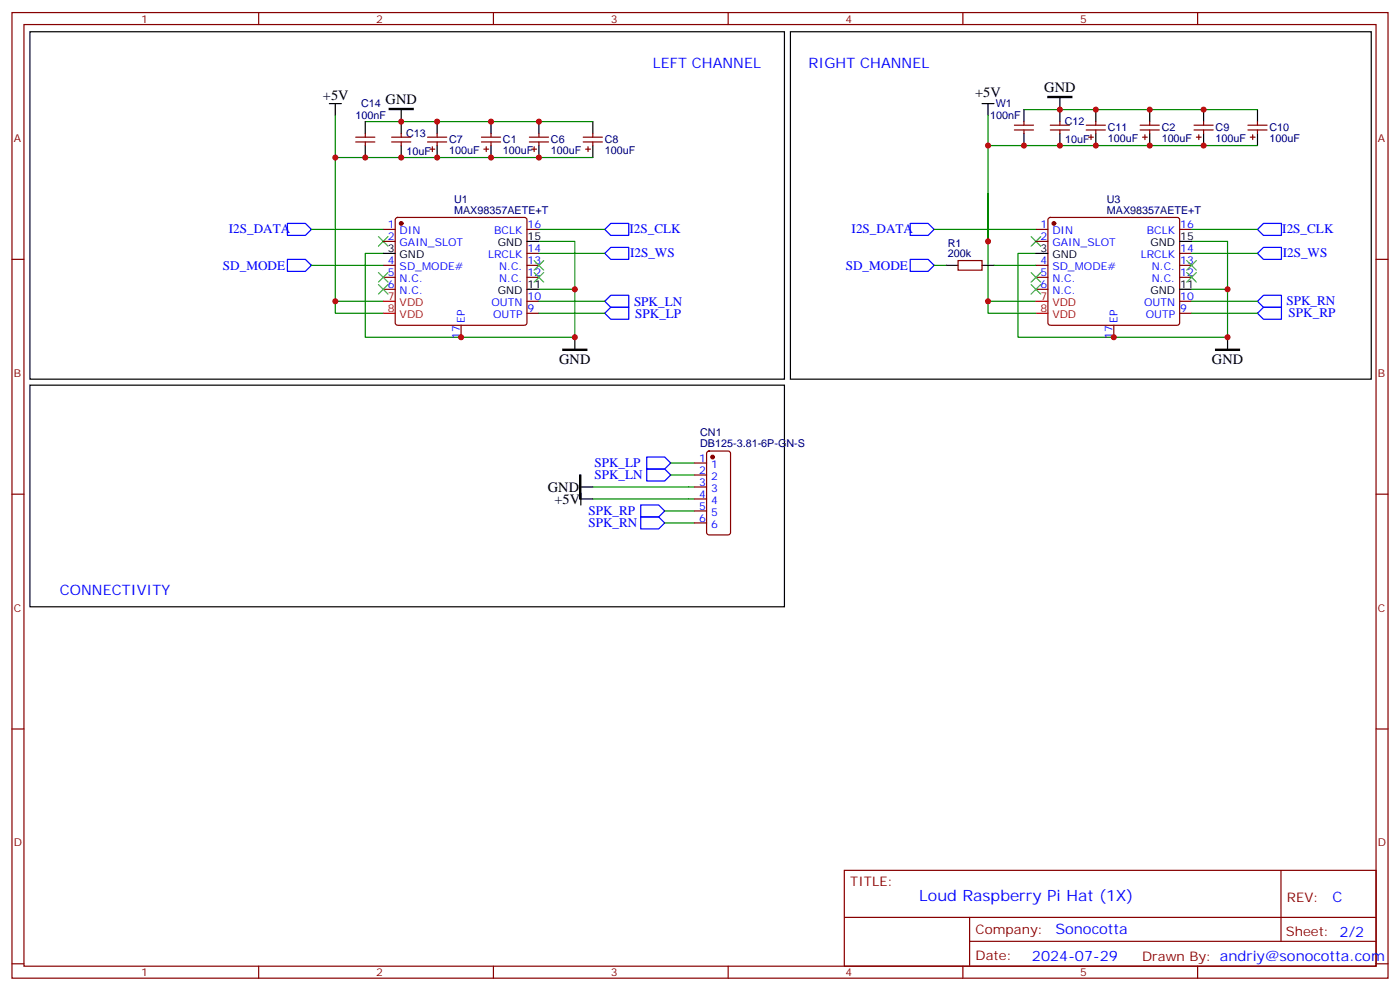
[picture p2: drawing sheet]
<svg xmlns="http://www.w3.org/2000/svg" width="412mm" height="292mm" viewBox="0 0 412 292" stroke-linecap="round" stroke-linejoin="round" font-family="sans-serif">
<g fill="none" stroke="#870000" stroke-width=".35">
<path d="M3.5 3.7h405.4v284.3h-405.4zM7.1 7.2h398.2v277.3h-398.2zM76.2 3.7v3.5M145.3 3.7v3.5M214.5 3.7v3.5M283.6 3.7v3.5M352.8 3.7v3.5M107.6 39.3v1.1M118.2 39.3v1.1M128.8 39.3v1.1M144.6 39.3v1.1M158.7 39.3v1.1"/>
<path d="M174.6 39.3v1.1M298.8 38.3h5.6M298.8 36.9h5.6M301.6 35.8v1.1M301.6 38.3v1M309.4 38.3h5.6M309.4 36.9h5.6M312.2 35.8v1.1M312.2 38.3v1M320 38.3h5.6M320 36.9h5.6M321.4 39.7v1.4"/>
<path d="M322.8 35.8v1.1M322.8 38.3v1M335.8 38.3h5.7M335.8 36.9h5.7M337.3 39.7v1.4M338.7 35.8v1.1M338.7 38.3v1M351.7 38.3h5.7M351.7 36.9h5.7M353.1 39.7v1.4M354.5 35.8v1.1M354.5 38.3v1"/>
<path d="M367.6 38.3h5.6M367.6 36.9h5.6M369 39.7v1.4M370.4 35.8v1.1M370.4 38.3v1M104.8 40.4h5.6M104.8 41.8h5.6M107.6 41.8v1.1M115.4 40.4h5.6M115.4 41.8h5.6M118.2 41.8v1.1M125.9 40.4h5.7"/>
<path d="M125.9 41.8h5.7M126.6 43.9h1.5M127.4 43.2v1.4M128.8 41.8v1.1M141.8 40.4h5.7M141.8 41.8h5.7M142.5 43.9h1.4M143.2 43.2v1.4M144.6 41.8v1.1M155.9 40.4h5.7M155.9 41.8h5.7M156.6 43.9h1.4"/>
<path d="M157.3 43.2v1.4M158.7 41.8v1.1M171.8 40.4h5.6M171.8 41.8h5.6M172.5 43.9h1.4M173.2 43.2v1.4M174.6 41.8v1.1M320.7 40.4h1.4M336.5 40.4h1.5M352.4 40.4h1.4M368.3 40.4h1.4M3.5 76.4h3.6"/>
<path d="M112.9 67.6h3.5M112.9 71.1h3.5M112.9 78.1h3.5M116.7 64.2l.4-.2h37.4l.5 .2 .2 .5v30.4l-.2 .5-.5 .2h-37.4l-.5-.3-.2-.4v-30.4zM155.2 67.6h3.5M155.2 78.1h3.5M155.2 74.6h3.5M282.2 76.7h7.1v2.9h-7.1zM305.2 67.6h3.5M305.2 71.1h3.5M305.2 78.1h3.5M308.9 64.2l.5-.2h37.4l.5 .2 .2 .5v30.4l-.2 .5-.5 .2h-37.4l-.5-.3-.2-.4v-30.4z"/>
<path d="M347.5 67.6h3.5M347.5 78.1h3.5M347.5 74.6h3.5M405.3 76.4h3.6M112.9 81.7h3.5M112.9 85.2h3.5M135.8 95.8v3.5M155.2 81.7h3.5M155.2 92.3h3.5M155.2 88.7h3.5M305.2 81.7h3.5M305.2 85.2h3.5"/>
<path d="M328.1 95.8v3.5M347.5 81.7h3.5M347.5 92.3h3.5M347.5 88.7h3.5M204.6 136.3h3.5M204.6 139.9h3.5M208.4 133l.4-.2h5.7l.6 .5 .1 23.5-.5 .7h-5.9l-.6-.4-.1-23.6zM3.5 145.5h3.6M204.6 143.4h3.5M204.6 146.9h3.5M204.6 150.5h3.5M204.6 154h3.5"/>
<path d="M405.3 145.5h3.6M3.5 214.7h3.6M405.3 214.7h3.6M248.7 256.3h156.6v28.2h-156.6zM377.3 256.3v20.9M248.7 270.1h156.5M285.6 277.2h119.6M285.6 270.1v14.2M3.5 283.8h3.6M76.2 284.5v3.5M145.3 284.5v3.5M214.5 284.5v3.5"/>
<path d="M283.6 284.5v3.5M352.8 284.5v3.5M405.3 283.8h3.6"/>
</g>
<g fill="none" stroke="#000" stroke-width=".35">
<path d="M8.8 9.3h222.3v102.4h-222.3zM232.8 9.3h171.1v102.4h-171.1zM97 30.5h3.5M98.8 30.5v3.5M107.6 35.8v3.5M118.2 32.3v7M128.8 35.8v3.5M144.6 35.8v3.5M158.7 35.8v3.5M174.6 35.8v3.5M289.3 30.5h3.5M291 30.5v3.5"/>
<path d="M301.6 32.3v3.5M301.6 39.3v3.6M312.2 28.8v7M312.2 39.3v3.6M322.8 32.3v3.5M322.8 39.3v3.6M338.7 32.3v3.5M338.7 39.3v3.6M354.5 32.3v3.5M354.5 39.3v3.6M370.4 32.3v3.5M370.4 39.3v3.6"/>
<path d="M107.6 42.9v3.5M118.2 42.9v3.5M128.8 42.9v3.5M144.6 42.9v3.5M158.7 42.9v3.5M174.6 42.9v3.5M112.9 74.6h3.5M155.2 71.1h3.5M278.7 78.1h3.5M289.3 78.1h3.5M305.2 74.6h3.5M347.5 71.1h3.5"/>
<path d="M155.2 85.2h3.5M169.3 99.3v3.5M347.5 85.2h3.5M361.6 99.3v3.5M8.8 113.4h222.3v65.3h-222.3zM171.1 143.4h3.5M171.1 146.9h3.5M171.1 145.2v3.5"/>
</g>
<g fill="none" stroke="#008700" stroke-width=".35">
<path d="M98.8 34v54.7h14.1M107.6 35.8h67M291 34v8.9h79.4M301.6 32.3h68.8M98.8 46.4h75.8M291 42.9v28.2v-14.1M91.7 67.6h21.2M91.7 78.1h21.2M158.7 71.1h10.6v28.2h-61.7v-24.7h5.3M158.7 74.6h19.5M158.7 67.6h19.5M275.2 67.6h30"/>
<path d="M275.2 78.1h3.5M291 71.1v21.2h14.2M292.8 78.1h12.4M351 71.1h10.6v28.2h-61.7v-24.7h5.3M351 74.6h19.4M351 67.6h19.4M98.8 88.7v3.6h14.1M158.7 85.2h10.6M158.7 92.3h19.5M158.7 88.7h19.5M291 88.7h14.2M351 85.2h10.6"/>
<path d="M351 92.3h19.4M351 88.7h19.4M197.6 136.3h7M197.6 139.9h7M174.6 143.4h30M174.6 146.9h30M195.8 150.5h8.8M195.8 154h8.8"/>
</g>
<path d="M114.7 31.9h7v.4h-7zM308.7 28.4h7v.4h-7zM165.8 102.8h7.1v.4h-7.1zM358.1 102.8h7v.4h-7zM170.7 139.9h.4v7h-.4z" fill="#000" stroke="#000" stroke-width=".35"/>
<g fill="none" stroke="#00f" stroke-width=".35">
<path d="M84.7 76.4h5.3l1.7 1.7-1.7 1.8h-5.3zM84.7 65.8h5.3l1.7 1.8-1.7 1.7h-5.3zM179.9 72.8h5.3v3.6h-5.3l-1.7-1.8zM179.9 65.8h5.3v3.5h-5.3l-1.7-1.7zM268.1 65.8h5.3l1.8 1.8-1.8 1.7h-5.3zM268.1 76.4h5.3l1.8 1.7-1.8 1.8h-5.3zM370.4 74.6l1.8-1.8h5.3v3.6h-5.3zM372.2 65.8h5.3v3.5h-5.3l-1.8-1.7zM179.9 87h5.3v3.5h-5.3l-1.7-1.8zM179.9 90.5h5.3v3.5h-5.3l-1.7-1.7zM370.4 88.7l1.8-1.7h5.3v3.5h-5.3zM372.2 90.5h5.3v3.5h-5.3l-1.8-1.7z"/>
<path d="M190.5 134.6h5.3l1.8 1.7-1.8 1.8h-5.3zM190.5 138.1h5.3l1.8 1.8-1.8 1.7h-5.3zM188.7 148.7h5.3l1.8 1.8-1.8 1.7h-5.3zM188.7 152.2h5.3l1.8 1.8-1.8 1.8h-5.3z"/>
</g>
<g fill="none" stroke="#3c3" stroke-width=".35">
<path d="M111.5 69.7l2.8 2.8M114.3 69.7l-2.8 2.8M157.3 76.7l2.9 2.9M160.2 76.7l-2.9 2.9M303.7 69.7l2.9 2.8M306.6 69.7l-2.9 2.8M349.6 76.7l2.8 2.9M352.4 76.7l-2.8 2.9M111.5 80.3l2.8 2.8M111.5 83.8l2.8 2.8M114.3 80.3l-2.8 2.8M114.3 83.8l-2.8 2.8"/>
<path d="M157.3 80.3l2.9 2.8M160.2 80.3l-2.9 2.8M303.7 80.3l2.9 2.8M303.7 83.8l2.9 2.8M306.6 80.3l-2.9 2.8M306.6 83.8l-2.9 2.8M349.6 80.3l2.8 2.8M352.4 80.3l-2.8 2.8"/>
</g>
<g fill="#870000" stroke="#870000" stroke-width=".35">
<circle cx="118.2" cy="65.8" r=".53"/>
<circle cx="310.4" cy="65.8" r=".53"/>
<circle cx="209.9" cy="134.6" r=".53"/>
</g>
<path d="M112.9 88.7h3.5M112.9 92.3h3.5M305.2 88.7h3.5M305.2 92.3h3.5" fill="none" stroke="#f00" stroke-width=".35"/>
<g fill="#c00">
<circle cx="354.5" cy="42.9" r=".88"/>
<circle cx="338.7" cy="42.9" r=".88"/>
<circle cx="354.5" cy="32.3" r=".88"/>
<circle cx="338.7" cy="32.3" r=".88"/>
<circle cx="158.8" cy="46.4" r=".88"/>
<circle cx="144.6" cy="46.4" r=".88"/>
<circle cx="158.8" cy="35.8" r=".88"/>
<circle cx="144.6" cy="35.8" r=".88"/>
<circle cx="128.8" cy="46.4" r=".88"/>
<circle cx="128.8" cy="35.8" r=".88"/>
<circle cx="322.8" cy="42.9" r=".88"/>
<circle cx="322.8" cy="32.3" r=".88"/>
<circle cx="118.2" cy="46.4" r=".88"/>
<circle cx="118.2" cy="35.8" r=".88"/>
<circle cx="312.2" cy="42.9" r=".88"/>
<circle cx="107.6" cy="46.4" r=".88"/>
<circle cx="312.2" cy="32.3" r=".88"/>
<circle cx="301.6" cy="42.9" r=".88"/>
<circle cx="98.8" cy="46.4" r=".88"/>
<circle cx="169.3" cy="85.2" r=".88"/>
<circle cx="98.8" cy="88.7" r=".88"/>
<circle cx="135.8" cy="99.3" r=".88"/>
<circle cx="169.3" cy="99.3" r=".88"/>
<circle cx="291" cy="88.7" r=".88"/>
<circle cx="291" cy="71.1" r=".88"/>
<circle cx="361.6" cy="85.2" r=".88"/>
<circle cx="328.1" cy="99.3" r=".88"/>
<circle cx="361.6" cy="99.3" r=".88"/>
<circle cx="291" cy="42.9" r=".88"/>
</g>
<text font-size="4.6" fill="#00f" x="270.8" y="265.3">Loud Raspberry Pi Hat (1X)</text>
<g font-size="4.2" fill="#00f">
<text x="192.3" y="19.9">LEFT CHANNEL</text>
<text x="238.1" y="19.9">RIGHT CHANNEL</text>
<text x="17.6" y="175.2">CONNECTIVITY</text>
<text x="392.5" y="265.6">C</text>
<text x="310.9" y="275.1">Sonocotta</text>
<text x="304" y="282.9">2024-07-29</text>
</g>
<g font-size="4.2">
<text x="95.1" y="29.4">+5V</text>
<text x="287.3" y="28.4">+5V</text>
<text x="307.6" y="27.2">GND</text>
<text x="113.6" y="30.7">GND</text>
<text x="164.7" y="107.2">GND</text>
<text x="357" y="107.2">GND</text>
<text x="161.4" y="144.8">GND</text>
<text x="163.3" y="148.4">+5V</text>
</g>
<g font-size="3.9" fill="#00f">
<text x="67.4" y="68.7">I2S_DATA</text>
<text x="185.5" y="68.7">I2S_CLK</text>
<text x="250.9" y="68.7">I2S_DATA</text>
<text x="377.7" y="68.7">I2S_CLK</text>
<text x="185.6" y="75.8">I2S_WS</text>
<text x="377.9" y="75.8">I2S_WS</text>
<text x="65.7" y="79.4">SD_MODE</text>
<text x="249.1" y="79.4">SD_MODE</text>
<text x="378.9" y="89.9">SPK_RN</text>
<text x="186.8" y="90">SPK_LN</text>
<text x="187.1" y="93.5">SPK_LP</text>
<text x="379.6" y="93.4">SPK_RP</text>
<text x="175.1" y="137.6">SPK_LP</text>
<text x="175.1" y="141.1">SPK_LN</text>
<text x="173.3" y="151.7">SPK_RP</text>
<text x="173.3" y="155.3">SPK_RN</text>
</g>
<g font-size="3.9" fill="#800">
<text x="250.5" y="260.9">TITLE:</text>
<text x="379.1" y="265.6">REV:</text>
<text x="287.4" y="275.1">Company:</text>
<text x="378.7" y="275.7">Sheet: 2/2</text>
<text x="287.4" y="282.8">Date:</text>
<text x="336.4" y="282.8">Drawn By: andriy@sonocotta.com</text>
</g>
<g font-size="3.2" fill="#800">
<text x="41.6" y="6.7">1</text>
<text x="110.8" y="6.7">2</text>
<text x="179.9" y="6.7">3</text>
<text x="249.1" y="6.7">4</text>
<text x="318.2" y="6.7">5</text>
<text x="4.1" y="41.8">A</text>
<text x="405.9" y="41.8">A</text>
<text x="4.1" y="110.9">B</text>
<text x="405.9" y="110.9">B</text>
<text x="4.1" y="180.1">C</text>
<text x="405.9" y="180.1">C</text>
<text x="4.1" y="249.2">D</text>
<text x="405.9" y="249.2">D</text>
<text x="41.6" y="287.5">1</text>
<text x="110.8" y="287.5">2</text>
<text x="179.9" y="287.5">3</text>
<text x="249.1" y="287.5">4</text>
<text x="318.2" y="287.5">5</text>
</g>
<g font-size="3.2" fill="#000080">
<text x="104.7" y="35.2">100nF</text>
<text x="106.3" y="31.7">C14</text>
<text x="291.7" y="35.2">100nF</text>
<text x="293.3" y="31.6">W1</text>
<text x="119.6" y="40.5">C13</text>
<text x="313.6" y="37">C12</text>
<text x="326.3" y="41.9">100uF</text>
<text x="326.3" y="38.7">C11</text>
<text x="342.2" y="41.9">100uF</text>
<text x="342.2" y="38.7">C2</text>
<text x="358.1" y="41.9">100uF</text>
<text x="358.1" y="38.7">C9</text>
<text x="373.9" y="41.9">100uF</text>
<text x="373.9" y="38.7">C10</text>
<text x="119.7" y="45.8">10uF</text>
<text x="132.3" y="45.4">100uF</text>
<text x="132.3" y="42.2">C7</text>
<text x="148.2" y="45.4">100uF</text>
<text x="148.2" y="42.2">C1</text>
<text x="162.3" y="45.4">100uF</text>
<text x="162.3" y="42.2">C6</text>
<text x="178.2" y="45.4">100uF</text>
<text x="178.2" y="42.2">C8</text>
<text x="313.7" y="42.2">10uF</text>
<text x="133.8" y="59.8">U1</text>
<text x="326" y="59.8">U3</text>
<text x="133.8" y="63">MAX98357AETE+T</text>
<text x="326" y="63">MAX98357AETE+T</text>
<text x="279.2" y="75.8">200k</text>
<text x="279.2" y="72.6">R1</text>
<text x="206.3" y="131.6">DB125-3.81-6P-GN-S</text>
<text x="206.3" y="128.5">CN1</text>
</g>
<g font-size="3.2" fill="#00f">
<text x="114.2" y="67.2">1</text>
<text x="114.2" y="70.7">2</text>
<text x="117.7" y="69">DIN</text>
<text x="145.6" y="69">BCLK</text>
<text x="155.4" y="67.2">16</text>
<text x="306.5" y="67.2">1</text>
<text x="306.5" y="70.7">2</text>
<text x="310" y="69">DIN</text>
<text x="337.8" y="69">BCLK</text>
<text x="347.7" y="67.2">16</text>
<text x="114.2" y="77.8">4</text>
<text x="117.7" y="72.5">GAIN_SLOT</text>
<text x="143.8" y="76">LRCLK</text>
<text x="155.4" y="77.8">13</text>
<text x="155.4" y="74.3">14</text>
<text x="306.5" y="77.8">4</text>
<text x="310" y="72.5">GAIN_SLOT</text>
<text x="336" y="76">LRCLK</text>
<text x="347.7" y="77.8">13</text>
<text x="347.7" y="74.3">14</text>
<text x="114.2" y="81.3">5</text>
<text x="117.7" y="79.6">SD_MODE#</text>
<text x="117.7" y="83.1">N.C.</text>
<text x="147" y="83.1">N.C.</text>
<text x="147" y="79.6">N.C.</text>
<text x="155.4" y="81.3">12</text>
<text x="306.5" y="81.3">5</text>
<text x="310" y="79.6">SD_MODE#</text>
<text x="310" y="83.1">N.C.</text>
<text x="339.3" y="83.1">N.C.</text>
<text x="339.3" y="79.6">N.C.</text>
<text x="347.7" y="81.3">12</text>
<text x="114.2" y="84.8">6</text>
<text x="117.7" y="86.6">N.C.</text>
<text x="155.4" y="88.4">10</text>
<text x="306.5" y="84.8">6</text>
<text x="310" y="86.6">N.C.</text>
<text x="347.7" y="88.4">10</text>
<text x="136.9" y="95.1" transform="rotate(-90 136.9 95.1)">EP</text>
<text x="144.8" y="90.1">OUTN</text>
<text x="145.2" y="93.7">OUTP</text>
<text x="155.4" y="91.9">9</text>
<text x="329.1" y="95.1" transform="rotate(-90 329.1 95.1)">EP</text>
<text x="337" y="90.1">OUTN</text>
<text x="337.5" y="93.7">OUTP</text>
<text x="347.7" y="91.9">9</text>
<text x="135.5" y="99.8" transform="rotate(-90 135.5 99.8)">17</text>
<text x="327.7" y="99.8" transform="rotate(-90 327.7 99.8)">17</text>
<text x="205.9" y="136">1</text>
<text x="209.4" y="137.8">1</text>
<text x="205.9" y="139.5">2</text>
<text x="205.9" y="143.1">3</text>
<text x="209.4" y="141.3">2</text>
<text x="205.9" y="146.6">4</text>
<text x="209.4" y="144.8">3</text>
<text x="209.4" y="148.3">4</text>
<text x="205.9" y="150.1">5</text>
<text x="205.9" y="153.6">6</text>
<text x="209.4" y="151.9">5</text>
<text x="209.4" y="155.4">6</text>
</g>
<g font-size="3.2">
<text x="155.4" y="70.7">15</text>
<text x="347.7" y="70.7">15</text>
<text x="114.2" y="74.3">3</text>
<text x="117.7" y="76">GND</text>
<text x="146.6" y="72.5">GND</text>
<text x="306.5" y="74.3">3</text>
<text x="310" y="76">GND</text>
<text x="338.9" y="72.5">GND</text>
<text x="146.6" y="86.6">GND</text>
<text x="155.4" y="84.8">11</text>
<text x="338.9" y="86.6">GND</text>
<text x="347.7" y="84.8">11</text>
</g>
<g font-size="3.2" fill="#f00">
<text x="114.2" y="88.4">7</text>
<text x="306.5" y="88.4">7</text>
<text x="114.2" y="91.9">8</text>
<text x="117.7" y="90.1">VDD</text>
<text x="117.7" y="93.7">VDD</text>
<text x="306.5" y="91.9">8</text>
<text x="310" y="90.1">VDD</text>
<text x="310" y="93.7">VDD</text>
</g>
</svg>
